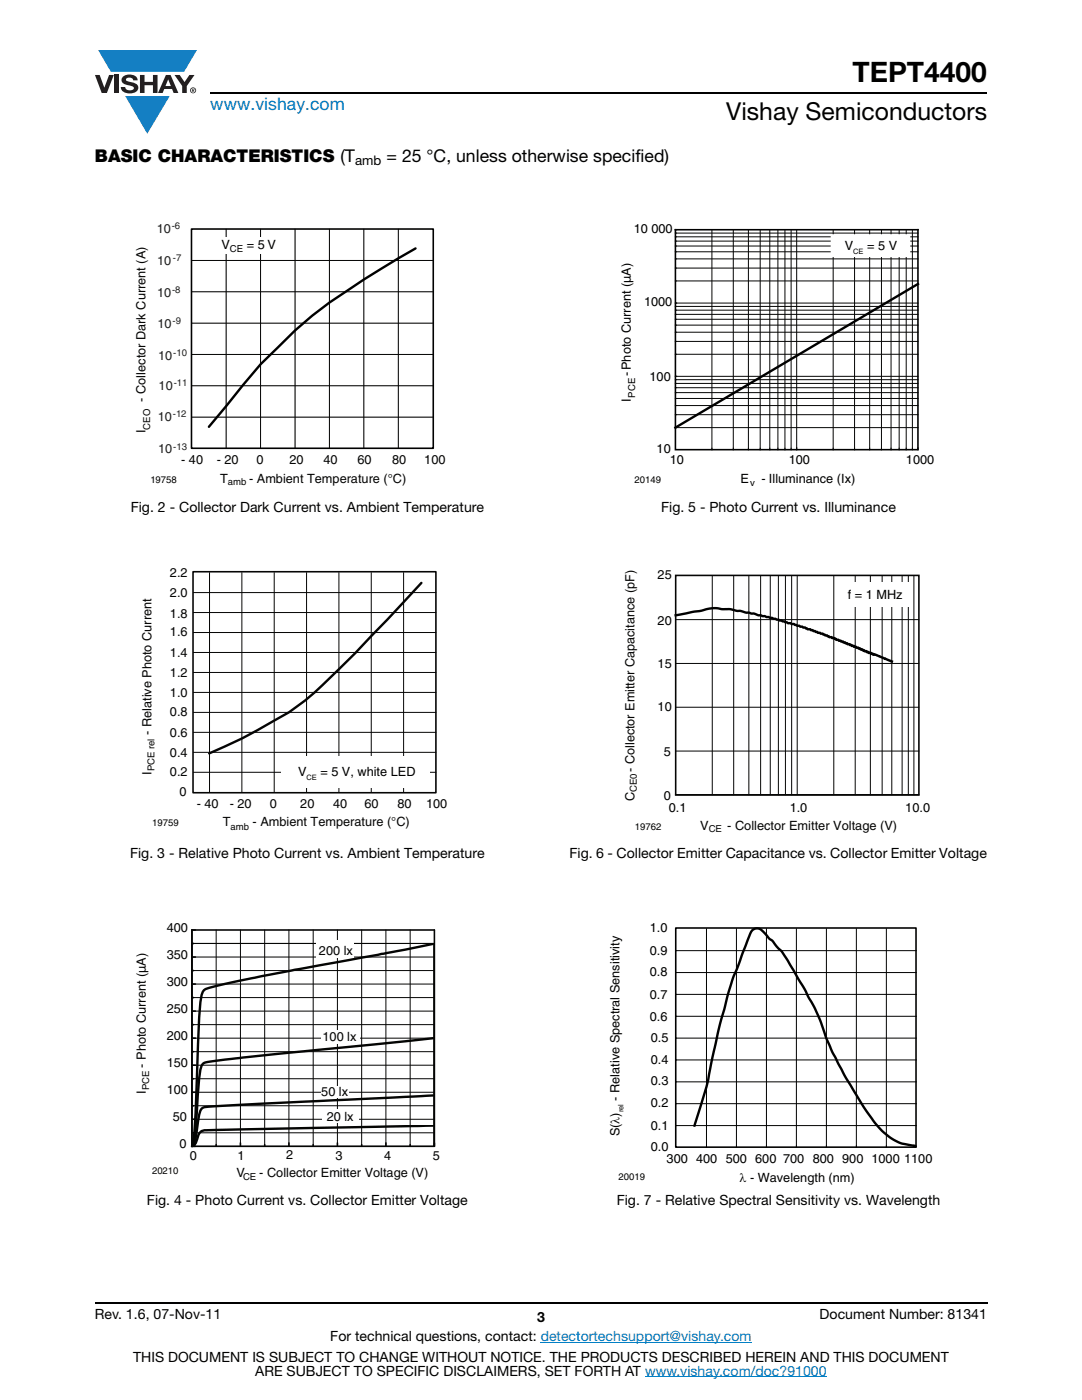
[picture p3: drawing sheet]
<svg xmlns="http://www.w3.org/2000/svg" width="216mm" height="279mm" viewBox="0 0 216 279" stroke-linecap="round" stroke-linejoin="round" font-family="sans-serif">
<g fill="#147fc3">
<path d="M19.6 10h19.7l-2.6 4.3h-1.1h-13.5z"/>
<path d="M25 19.2h8.9l-4.5 7.5z"/>
</g>
<g fill="#231f20">
<path d="M18.9 15h1l.9 2.5 1-2.5h.9l-1.4 3.6h-1z"/>
<path d="M22.9 15h.9v3.6h-.9z"/>
<path d="M24.6 15.3a2.1 2.1 0 0 1 2.8 .3l.1 .4h-.9a.79 .79 0 0 0-.7-.5 .79 .79 0 0 0-.8 .4l.3 .3 1 .2a1.08 1.08 0 0 1 1.2 1 1.08 1.08 0 0 1-1.1 1.2 1.73 1.73 0 0 1-2.4-1.2h.9a.96 .96 0 0 0 .8 .6 .96 .96 0 0 0 .9-.4 1.31 1.31 0 0 0-1.2-.6 1.03 1.03 0 0 1-1.1-.6 1.03 1.03 0 0 1 .2-1.1z"/>
<path d="M27.9 15h.9v1.3h1.7v-1.3h.9v3.6h-.9v-1.6h-1.7v1.6h-.9z"/>
<path d="M34.8 15h1.1l.9 1.4 1-1.4h1l-1.5 2.2v1.4h-.9v-1.4z"/>
<path d="M33.6 15.9l.5 1.3h-1.1zM33.1 15l-1.6 3.6h1l.3-.8h1.5l.3 .8h1l-1.6-3.6z"/>
<path d="M38.1 18a.46 .46 0 0 1 .9 0 .46 .46 0 0 1-.9 0zM37.9 18a.6 .6 0 0 0 1.2 0 .6 .6 0 0 0-1.2 0z"/>
<path d="M38.4 17.8h.2v.2h-.2zM38.3 17.7v.7h.1v-.3l.4 .3-.2-.3 .2-.2-.1-.2z"/>
</g>
<path d="M42 18.6h155M18.9 260h178.1" fill="none" stroke="#000" stroke-width=".36"/>
<path d="M107.9 267.9h42.1M128.7 274.8h36.3" fill="none" stroke="#007ec4" stroke-width=".2"/>
<path d="M26.8 44h62.1v53.3h-62.1z" fill="#fff"/>
<path d="M45.1 45.7v43.8zM52 45.7v43.8zM58.9 45.7v43.8zM65.7 45.7v43.8zM72.6 45.7v43.8zM79.5 45.7v43.8zM38.2 83.2h48.2zM38.2 77h48.2zM38.2 70.7h48.2zM38.2 64.5h48.2zM38.2 58.2h48.2zM38.2 52h48.2z" fill="#050504"/>
<path d="M38.2 58.2h48.2M38.2 52h48.2M45.1 45.7v43.8M52 45.7v43.8M58.9 45.7v43.8M65.7 45.7v43.8M72.6 45.7v43.8M79.5 45.7v43.8M38.2 77h48.2M38.2 70.7h48.2M38.2 64.5h48.2M38.2 83.2h48.2" fill="none" stroke="#050504" stroke-width=".2"/>
<path d="M82.9 49.6a177.7 177.7 0 0 0-20.6 13.4l-3.4 3-6.9 6.7-10.3 12.5" fill="none" stroke="#000" stroke-width=".48"/>
<g fill="#fff">
<path d="M39.1 47.4h15.2v3.4h-15.2z"/>
<path d="M44.5 48.1h1.2v.9h-1.2z"/>
</g>
<path d="M38.2 45.7h48.3v43.8h-48.3z" fill="none" stroke="#000" stroke-width=".32"/>
<path d="M28 112.9h61.3v53.2h-61.3z" fill="#fff"/>
<g fill="none" stroke="#050504" stroke-width=".2">
<path d="M38.6 118.3h48.4M41.8 114.3v43.8M48.3 114.3v43.8M54.7 114.3v43.8M61.2 114.3v43.8M67.6 114.3v43.8M74.1 114.3v43.8M80.5 114.3v43.8M38.6 138.2h48.4M38.6 134.2h48.4M38.6 130.2h48.4M38.6 126.2h48.4"/>
<path d="M38.6 122.2h48.4M38.6 154.1h48.4M38.6 150.1h48.4M38.6 146.2h48.4M38.6 142.2h48.4"/>
</g>
<path d="M84.1 116.3l-6.8 7.3a225 225 0 0 1-16.5 16.2l-3.1 2.3a130.5 130.5 0 0 1-16 8.3" fill="none" stroke="#050504" stroke-width=".48"/>
<path d="M56.2 150.9h29.5v6.3h-29.5z" fill="#fff"/>
<path d="M38.5 114.1h48.5v44.1h-48.5z" fill="none" stroke="#050504" stroke-width=".32"/>
<path d="M26.9 183.8h60.9v52.1h-60.9z" fill="#fff"/>
<g fill="none" stroke="#040503" stroke-width=".2">
<path d="M38.3 199.1h48.4M38.3 193.7h48.4M38.3 188.3h48.4M38.3 188.3h48.2v40.5h-48.2zM38.3 196.4h48.4M38.3 191h48.4M43.1 185.6v43.2M48 185.6v43.2M52.8 185.6v43.2M57.6 185.6v43.2M62.5 185.6v43.2M67.3 185.6v43.2"/>
<path d="M72.2 185.6v43.2M77 185.6v43.2M81.8 185.6v43.2M38.3 215.3h48.4M38.3 209.9h48.4M38.3 204.5h48.4M38.3 218h48.4M38.3 212.6h48.4M38.3 207.2h48.4M38.3 201.8h48.4M38.3 226.1h48.4M38.3 220.7h48.4"/>
<path d="M38.3 223.4h48.4"/>
</g>
<path d="M86.4 188.4l-11.3 2.2-22.3 4.1-11 2.4a1.79 1.79 0 0 0-1.6 1.5l-.5 4.4-.9 23.1-.5 2.7M86.4 207.2l-32.9 3.3-11.2 1.3a2.54 2.54 0 0 0-2.1 .9 56.6 56.6 0 0 0-1 10.1l-.2 2.3a8.4 8.4 0 0 1-.7 3.7M86.4 218.6l-43.4 2.2a6.6 6.6 0 0 0-2.8 .5l-.5 1.1-.2 1.5a12.2 12.2 0 0 1-1 4.7l-.2 .2M86.4 224.6l-45 1a1.74 1.74 0 0 0-2.1 1.7 1.67 1.67 0 0 1-1 1.5" fill="none" stroke="#040503" stroke-width=".48"/>
<g fill="none" stroke="#040503" stroke-width=".32">
<path d="M38.3 185.6h48.4v43.2h-48.4zM38.3 199.1h.3M38.3 196.4h.7M38.3 193.7h.3M38.3 191h.7M38.3 188.3h.3M38.3 218h.7M38.3 215.3h.3M38.3 212.6h.7M38.3 209.9h.3M38.3 207.2h.7M38.3 204.5h.3"/>
<path d="M38.3 201.8h.7M38.3 226.1h.3M38.3 223.4h.7M38.3 220.7h.3M43.1 228.4v.4M48 228.1v.7M52.8 228.4v.4M57.6 228.1v.7M62.5 228.4v.4M67.3 228.1v.7M72.2 228.4v.4M77 228.1v.7"/>
<path d="M81.8 228.4v.4"/>
</g>
<g fill="#fff">
<path d="M63.1 187.6h7.6v3.5h-7.6z"/>
<path d="M64.1 205.6h7.6v2.7h-7.6z"/>
<path d="M64.1 216.8h5.4v2.2h-5.4z"/>
<path d="M64.4 221.3h7.2v2.7h-7.2z"/>
<path d="M123.7 44.3h62.7v53h-62.7z"/>
</g>
<g fill="none" stroke="#050504" stroke-width=".2">
<path d="M134.8 45.8h.2M142.1 45.8v43.9M146.3 45.8v43.9M149.3 45.8v43.9M151.7 45.8v43.9M153.6 45.8v43.9M155.2 45.8v43.9M156.6 45.8v43.9M157.9 45.8v43.9M159 45.8v43.9M166.3 45.8l-.1 43.9M170.5 45.8v43.9"/>
<path d="M173.5 45.8v43.9M175.9 45.8v43.9M177.8 45.8v43.9M179.4 45.8v43.9M180.8 45.8v43.9M182.1 45.8v43.9M183.2 56.1h-48.4M183.2 53.5h-48.4M183.2 51.7h-48.4M183.2 50.2h-48.4M183.2 49.1h-48.4M183.2 48.1h-48.4"/>
<path d="M183.2 47.3h-48.4M183.2 46.5h-48.4M134.8 79.5h48.4M134.8 78.4h48.4M134.8 77.4h48.4M134.8 76.5h48.4M134.8 75.8h48.4M134.8 70.7h48.4M134.8 68.1h48.4M134.8 66.3h48.4M134.8 64.9h48.4M134.8 63.7h48.4"/>
<path d="M134.8 62.7h48.4M134.8 61.9h48.4M134.8 61.2h48.4M134.8 75.1h48.4M134.8 60.5h48.4M134.8 85.3h48.4M134.8 82.8h48.4M134.8 80.9h48.4M183.2 89.4v.3"/>
</g>
<path d="M134.8 45.8h48.4v43.9h-48.4z" fill="none" stroke="#000" stroke-width=".32"/>
<path d="M183.2 56.7l-48.4 28.6" fill="none" stroke="#000" stroke-width=".48"/>
<path d="M165.9 46.9h15.6v4.2h-15.6z" fill="#fff"/>
<path d="M165.9 46.9h15.6v4.2h-15.6z" fill="none" stroke="#fff" stroke-width=".32"/>
<path d="M124.4 113.5h61.2v53h-61.2z" fill="#fff"/>
<g fill="none" stroke="#050504" stroke-width=".2">
<path d="M142.1 114.9v43.7M146.4 114.9v43.7M149.4 114.9v43.7M151.8 114.9v43.7M153.7 114.9v43.7M155.3 114.9v43.7M156.7 114.9v43.7M158 114.9v43.7M159.1 114.9v43.7M166.4 114.9v43.7M170.6 114.9v43.7M173.7 114.9v43.7"/>
<path d="M176 114.9v43.7M177.9 114.9v43.7M180 114.9v43.7M181.2 114.9v43.7M182.4 114.9v43.7M134.8 132.4h48.5M134.8 123.7h48.5M134.8 149.9h48.5M134.8 141.1h48.5M134.8 158.6h48.5"/>
</g>
<path d="M134.8 158.6h48.5" fill="none" stroke="#818180" stroke-width=".3"/>
<path d="M134.8 122.8l4.8-.9a8.3 8.3 0 0 1 4.9-.3h1.2l3.2 .7 1.5 .1 .9 .4 1.2 .2 2.9 .7 1.8 .7 1.2 .1 .7 .4 1.5 .3 .6 .4h.5l.1 .2 1.3 .3 .1 .2 1 .2 .1 .1 .7 .2 .5 .4 1 .1 .4 .4h.4l.1 .2h.3l.2 .1h.3l.1 .2 .8 .2 .1 .2 .7 .1 .1 .2 .8 .2a.26 .26 0 0 0 .1 .2 .26 .26 0 0 0 .3 0l.1 .1h.4v.2l.7 .2a.27 .27 0 0 0 .2 .2 .27 .27 0 0 0 .3-.1l.1 .2h.3l.2 .2a.23 .23 0 0 1 .2 0 .23 .23 0 0 1 .1 .2l.9 .1 3.3 1.4" fill="none" stroke="#000" stroke-width=".48"/>
<path d="M134.8 114.8h48.6v43.8h-48.6z" fill="none" stroke="#050504" stroke-width=".32"/>
<g fill="#fff">
<path d="M167.7 116.2h14.4v4.9h-14.4z"/>
<path d="M121.4 183.7h64.7v52.7h-64.7z"/>
</g>
<path d="M134.8 185.2h48v43.7h-48z" fill="none" stroke="#000" stroke-width=".32"/>
<g fill="none" stroke="#000" stroke-width=".2">
<path d="M135 198.5h47.8M135 194.1h47.8M135 189.7h47.8M141 185.4v43.6M146.9 185.4v43.6M152.9 185.4v43.6M158.9 185.4v43.6M164.9 185.4v43.6M170.9 185.4v43.6M176.9 185.4v43.6M135 215.9h47.8M135 211.5h47.8"/>
<path d="M135 207.2h47.8M135 202.8h47.8M135 224.6h47.8M135 220.3h47.8M182.8 228.7v.3"/>
</g>
<g fill="none" stroke="#050504" stroke-width=".2">
<path d="M134.8 198.5h.2M134.8 194.1h.2M134.8 189.7h.2M134.8 215.9h.2M134.8 211.5h.2M134.8 207.2h.2M134.8 202.8h.2M134.8 224.6h.2M134.8 220.3h.2M146.9 228.7v.3M152.9 228.7v.3M158.9 228.7v.3"/>
<path d="M164.9 228.7v.3"/>
</g>
<path d="M138.6 224.6l.1-.5a71.4 71.4 0 0 0 3.6-13.7l1.3-6 1.6-5.6a42.8 42.8 0 0 1 2.5-7.2l1.8-4.7a1.63 1.63 0 0 1 1.9-1.6l.9 .7 1.1 1.3 .7 .5 .6 .8a23 23 0 0 1 4.2 6.1l1.7 2.7 .6 1.4a37.1 37.1 0 0 1 3.9 8.8l1 2.4 2.4 4.6 3.6 5.9a20.2 20.2 0 0 0 6.2 7l1.7 .7 2.8 .5" fill="none" stroke="#000" stroke-width=".48"/>
<path d="M150.6 184.7h1.1v.3h-1.1z" fill="#fff"/>
<text font-size="5.6" x="170.1" y="16.4">TEPT4400</text>
<text font-size="4.9" x="144.9" y="24">Vishay Semiconductors</text>
<text font-size="3.5" fill="#007ec4" x="42" y="21.9">www.vishay.com</text>
<g font-size="3.5">
<text x="18.9" y="32.3">BASIC CHARACTERISTICS (T</text>
<text x="77.1" y="32.3">= 25 °C, unless otherwise specified)</text>
</g>
<g font-size="2.8">
<text x="26.1" y="102.1">Fig. 2 - Collector Dark Current vs. Ambient Temperature</text>
<text x="131.9" y="102.1">Fig. 5 - Photo Current vs. Illuminance</text>
<text x="26" y="171.3">Fig. 3 - Relative Photo Current vs. Ambient Temperature</text>
<text x="113.6" y="171.3">Fig. 6 - Collector Emitter Capacitance vs. Collector Emitter Voltage</text>
<text x="29.3" y="240.5">Fig. 4 - Photo Current vs. Collector Emitter Voltage</text>
<text x="123.1" y="240.4">Fig. 7 - Relative Spectral Sensitivity vs. Wavelength</text>
<text x="18.9" y="263.3">Rev. 1.6, 07-Nov-11</text>
<text x="107.2" y="263.8">3</text>
<text x="163.6" y="263.3">Document Number: 81341</text>
<text x="65.9" y="267.7">For technical questions, contact: detectortechsupport@vishay.com</text>
<text x="26.5" y="271.7">THIS DOCUMENT IS SUBJECT TO CHANGE WITHOUT NOTICE. THE PRODUCTS DESCRIBED HEREIN AND THIS DOCUMENT</text>
<text x="50.9" y="274.6">ARE SUBJECT TO SPECIFIC DISCLAIMERS, SET FORTH AT www.vishay.com/doc?91000</text>
</g>
<text font-size="2.6" x="70.9" y="33">amb</text>
<g font-size="2.5" fill="#231f20">
<text x="31.3" y="46.4">10</text>
<text x="31.3" y="52.9">10</text>
<text x="31.3" y="59.2">10</text>
<text x="31.4" y="65.4">10</text>
<text x="31.6" y="71.8">10</text>
<text x="31.7" y="77.9">10</text>
<text x="31.5" y="84.1">10</text>
<text x="31.6" y="90.5">10</text>
</g>
<g font-size="2.5">
<text x="126.5" y="46.4">10 000</text>
<text x="44.2" y="49.6">V</text>
<text x="49.2" y="49.6">= 5 V</text>
<text x="168.6" y="49.8">V</text>
<text x="173" y="49.8">= 5 V</text>
<text x="128.5" y="61.1">1000</text>
<text x="125.9" y="74.9" transform="rotate(-90 125.9 74.9)">-Photo Current (µA)</text>
<text x="129.6" y="76">100</text>
<text x="125.9" y="80.1" transform="rotate(-90 125.9 80.1)">I</text>
<text x="131" y="90.4">10</text>
<text x="133.7" y="92.7">10</text>
<text x="157.4" y="92.7">100</text>
<text x="180.8" y="92.7">1000</text>
<text x="147.8" y="96.4">E</text>
<text x="151.9" y="96.4">- Illuminance (Ix)</text>
<text x="131.2" y="115.6">25</text>
<text x="169.2" y="119.5">f = 1 MHz</text>
<text x="131.2" y="124.7">20</text>
<text x="131.2" y="133.3">15</text>
<text x="131.2" y="141.9">10</text>
<text x="59.5" y="154.8">V</text>
<text x="63.9" y="154.8">= 5 V, white LED</text>
<text x="132.5" y="150.8">5</text>
<text x="132.5" y="159.7">0</text>
<text x="133.4" y="162">0.1</text>
<text x="157.6" y="162">1.0</text>
<text x="180.6" y="162">10.0</text>
<text x="129.7" y="185.9">1.0</text>
<text x="129.7" y="190.5">0.9</text>
<text x="129.7" y="194.8">0.8</text>
<text x="129.7" y="203.7">0.6</text>
<text x="129.7" y="199.4">0.7</text>
<text x="129.9" y="208">0.5</text>
<text x="129.9" y="212.3">0.4</text>
<text x="123.6" y="219.7" transform="rotate(-90 123.6 219.7)">- Relative Spectral Sensitivity</text>
<text x="129.9" y="220.8">0.2</text>
<text x="129.9" y="216.5">0.3</text>
<text x="123.6" y="226.8" transform="rotate(-90 123.6 226.8)">S(λ)</text>
<text x="129.9" y="225.4">0.1</text>
<text x="129.9" y="229.7">0.0</text>
<text x="133" y="232">300 400 500 600 700 800 900 1000 1100</text>
<text x="147.6" y="235.8">λ - Wavelength (nm)</text>
</g>
<g font-size="2.5" fill="#050504">
<text x="29" y="80.1" transform="rotate(-90 29 80.1)">- Collector Dark Current (A)</text>
<text x="29" y="86.5" transform="rotate(-90 29 86.5)">I</text>
<text x="36.2" y="92.7">- 40</text>
<text x="43.3" y="92.7">- 20</text>
<text x="51.2" y="92.7">0</text>
<text x="57.8" y="92.7">20</text>
<text x="64.5" y="92.7">40</text>
<text x="71.3" y="92.7">60</text>
<text x="78.2" y="92.7">80</text>
<text x="84.7" y="92.7">100</text>
<text x="43.9" y="96.4">T</text>
<text x="49.7" y="96.4">- Ambient Temperature (°C)</text>
<text x="33.9" y="119.2">2.0</text>
<text x="33.9" y="115.1">2.2</text>
<text x="33.9" y="123.2">1.8</text>
<text x="33.9" y="131.1">1.4</text>
<text x="33.9" y="127">1.6</text>
<text x="33.9" y="135.1">1.2</text>
<text x="33.9" y="142.9">0.8</text>
<text x="33.9" y="139.2">1.0</text>
<text x="30.2" y="146.7" transform="rotate(-90 30.2 146.7)">- Relative Photo Current</text>
<text x="33.9" y="147">0.6</text>
<text x="30.2" y="154.6" transform="rotate(-90 30.2 154.6)">I</text>
<text x="33.9" y="154.8">0.2</text>
<text x="33.9" y="151.1">0.4</text>
<text x="126.6" y="154.1" transform="rotate(-90 126.6 154.1)">- Collector Emitter Capacitance (pF)</text>
<text x="35.8" y="158.9">0</text>
<text x="39.3" y="161.2">- 40</text>
<text x="45.8" y="161.2">- 20</text>
<text x="53.9" y="161.2">0</text>
<text x="59.9" y="161.2">20</text>
<text x="66.5" y="161.2">40</text>
<text x="72.7" y="161.2">60</text>
<text x="79.3" y="161.2">80</text>
<text x="85" y="161.2">100</text>
<text x="126.6" y="159.9" transform="rotate(-90 126.6 159.9)">C</text>
<text x="44.4" y="164.9">T</text>
<text x="50.4" y="164.9">- Ambient Temperature (°C)</text>
<text x="139.7" y="165.6">V</text>
<text x="145.1" y="165.6">- Collector Emitter Voltage (V)</text>
</g>
<g font-size="2.5" fill="#040503">
<text x="33.3" y="191.4">350</text>
<text x="33.3" y="186">400</text>
<text x="63.7" y="190.6">200 lx</text>
<text x="33.3" y="196.8">300</text>
<text x="33.3" y="202.2">250</text>
<text x="33.3" y="207.6">200</text>
<text x="64.4" y="207.8">100 lx</text>
<text x="29.1" y="213.1" transform="rotate(-90 29.1 213.1)">- Photo Current (µA)</text>
<text x="33.3" y="213">150</text>
<text x="29.1" y="218.4" transform="rotate(-90 29.1 218.4)">I</text>
<text x="33.3" y="218.4">100</text>
<text x="64.1" y="218.7">50 lx</text>
<text x="34.5" y="223.8">50</text>
<text x="65.2" y="223.8">20 lx</text>
<text x="35.8" y="229.2">0</text>
<text x="37.9" y="231.4">0</text>
<text x="47.4" y="231.4">1</text>
<text x="57.1" y="231.4">2</text>
<text x="66.9" y="231.4">3</text>
<text x="76.7" y="231.4">4</text>
<text x="86.4" y="231.4">5</text>
<text x="47.2" y="234.8">V</text>
<text x="51.7" y="234.8">- Collector Emitter Voltage (V)</text>
</g>
<g font-size="1.9" fill="#231f20">
<text x="34.3" y="45.7">-6</text>
<text x="34.5" y="52.1">-7</text>
<text x="34.3" y="58.4">-8</text>
<text x="34.4" y="64.6">-9</text>
<text x="34.6" y="71">-10</text>
<text x="34.7" y="77.1">-11</text>
<text x="34.5" y="83.3">-12</text>
<text x="34.6" y="89.7">-13</text>
</g>
<g font-size="1.9">
<text x="45.9" y="50.3">CE</text>
<text x="126.7" y="79.4" transform="rotate(-90 126.7 79.4)">PCE</text>
<text x="30" y="96.4">19758</text>
<text x="126.6" y="96.4">20149</text>
<text x="149.7" y="96.9">v</text>
<text x="30.4" y="164.9">19759</text>
<text x="126.7" y="165.6">19762</text>
<text x="123.4" y="235.4">20019</text>
</g>
<g font-size="1.9" fill="#050504">
<text x="30" y="85.8" transform="rotate(-90 30 85.8)">CEO</text>
<text x="45.4" y="96.8">amb</text>
<text x="30.8" y="153.9" transform="rotate(-90 30.8 153.9)">PCE rel</text>
<text x="127.1" y="158.1" transform="rotate(-90 127.1 158.1)">CE0</text>
<text x="46" y="165.6">amb</text>
<text x="141.4" y="166.1">CE</text>
</g>
<g font-size="1.9" fill="#040503">
<text x="29.8" y="217.6" transform="rotate(-90 29.8 217.6)">PCE</text>
<text x="30.3" y="234.3">20210</text>
<text x="48.5" y="235.5">CE</text>
</g>
<g font-size="1.5">
<text x="170.3" y="50.7">CE</text>
<text x="61.2" y="155.7">CE</text>
<text x="124.4" y="222" transform="rotate(-90 124.4 222)">rel</text>
</g>
</svg>
